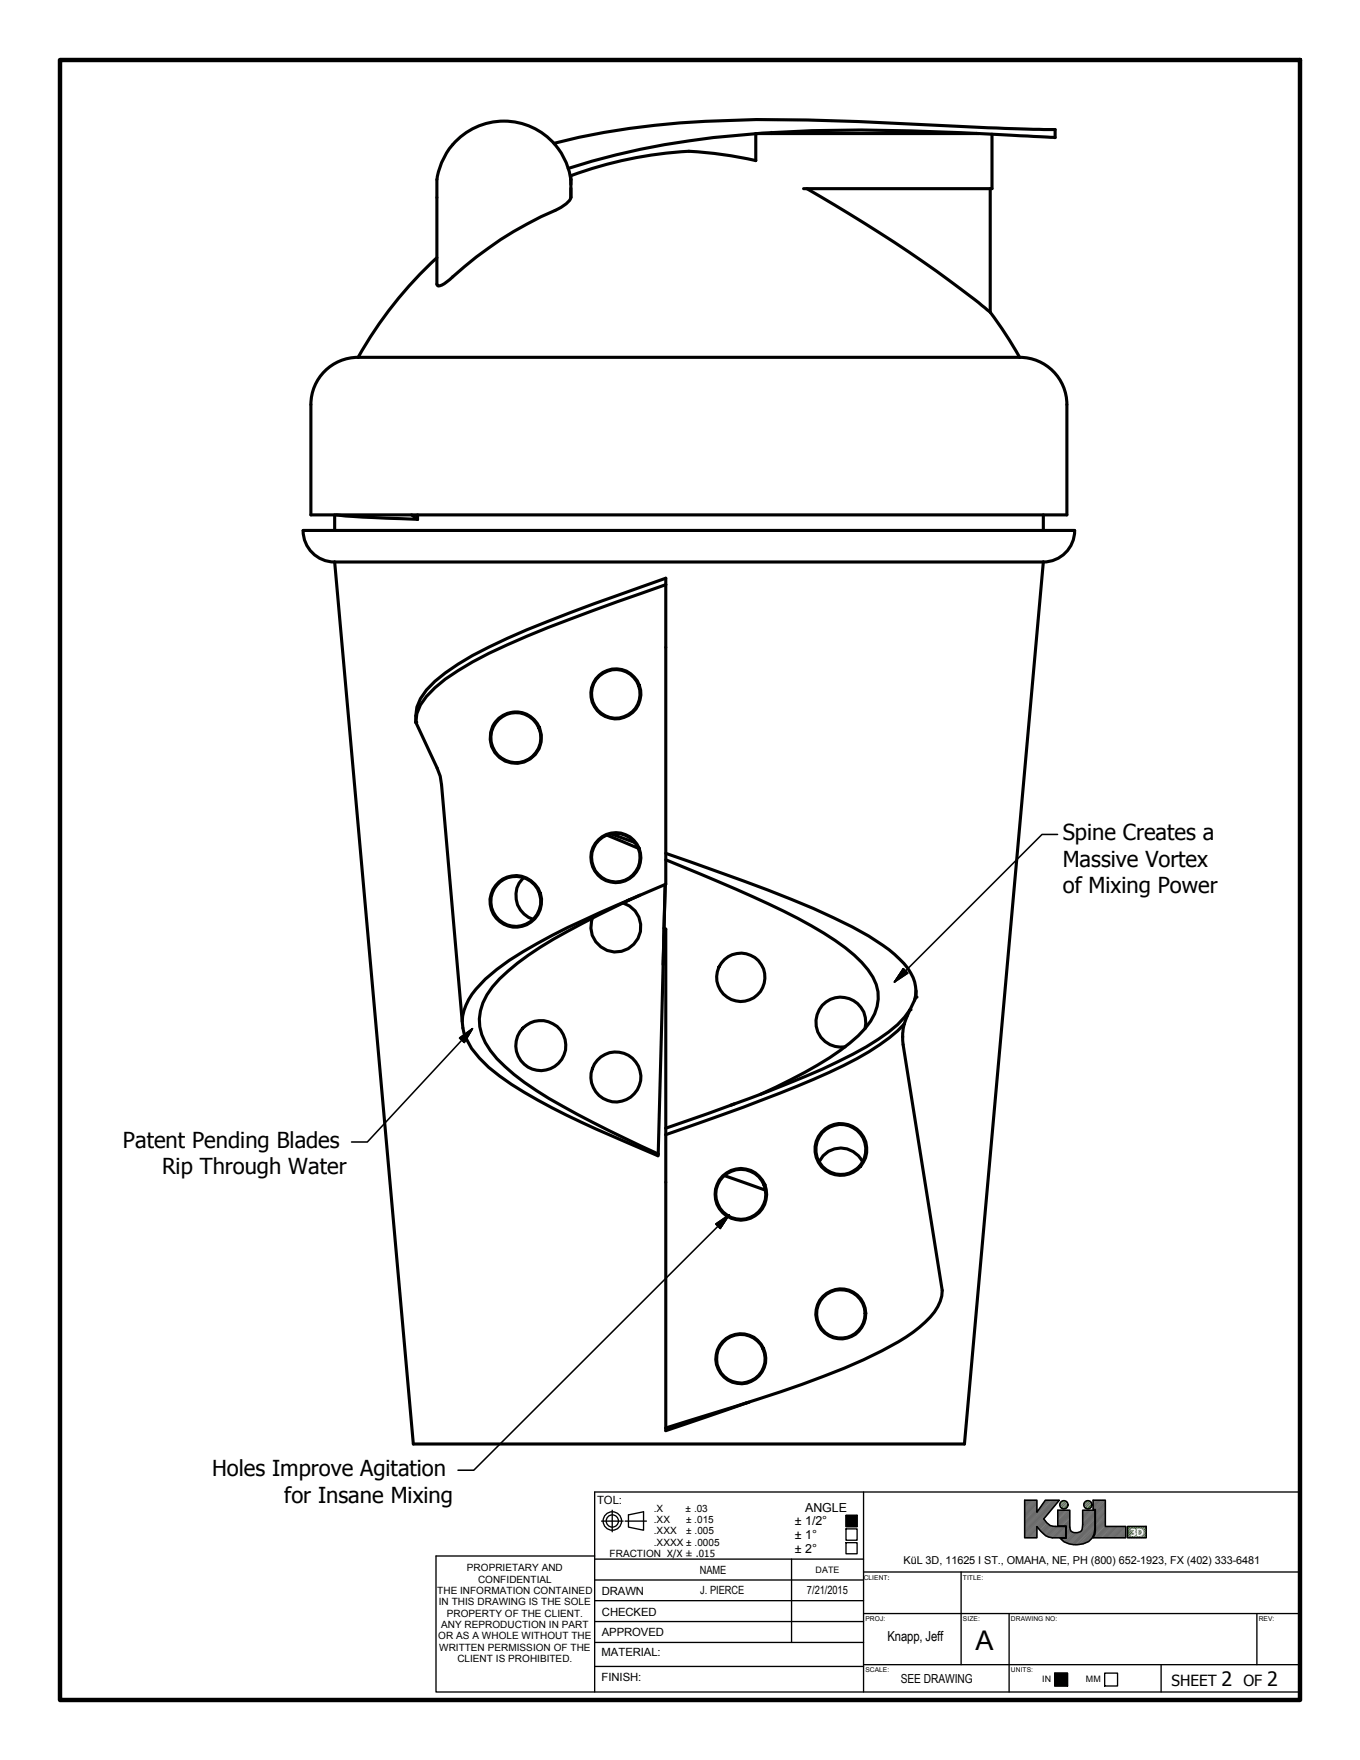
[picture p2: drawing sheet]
<svg xmlns="http://www.w3.org/2000/svg" width="216mm" height="279mm" viewBox="0 0 216 279" stroke-linecap="round" stroke-linejoin="round" font-family="sans-serif">
<!-- layer: Visible (ANSI) -->
<g fill="none" stroke="#000" stroke-width=".49">
<path d="M71.9 23a10.9 10.9 0 0 0-2.5 5.5v16.8a.99 .99 0 0 0 1.1-.3 84.5 84.5 0 0 1 11-8.2 72.1 72.1 0 0 1 7.6-3.9 2.5 2.5 0 0 0 1.5-1.5M71.9 22.9a10.7 10.7 0 0 1 16.2 0M87.9 22.8a119.4 119.4 0 0 1 24.1-3.5l8.1-.3a626 626 0 0 1 35.3 1.2l12.1 .4v1.2l-7.9-.4a441.2 441.2 0 0 0-30.7-.7 143.1 143.1 0 0 0-34.9 4.9l-3.8 1.1M88.1 23a10.9 10.9 0 0 1 2.5 5.5M90.6 29.9v1.5M90.6 27.9v3.5M120 25.5a64.5 64.5 0 0 0-10.6-1.5 64.2 64.2 0 0 0-18.8 3.9M122.5 21v.2M128.1 30a210.5 210.5 0 0 1 28.6 19.2l.5 .4M155 21.2h.1M155.4 21.2h-35.4v4.3M157.2 30v19.6"/>
<path d="M157.5 21.3v8.7h-29.9M56.9 56.7a7.5 7.5 0 0 0-7.5 7.5M69.4 40.9a64.2 64.2 0 0 0-12.5 15.8h105M157.2 49.6l2.2 3.1 2.5 4a7.5 7.5 0 0 1 7.5 7.5M49.4 64.2v17.5h120v-17.5M53.1 89.2a5 5 0 0 1-5-5h122.5a5 5 0 0 1-5 5M53.1 89.2h112.5l-12.5 140h-87.5zM53.1 81.7v2.5M53.4 81.7a146.3 146.3 0 0 0 12.9 .7M65.3 81.7l1 .7M66.3 81.7v.7M105.7 92.8a288 288 0 0 0-28.1 10.9 40.5 40.5 0 0 0-8.6 5.5 7.4 7.4 0 0 0-3 5.5"/>
<path d="M105.7 92.8v-1l-15.2 5.5a102.7 102.7 0 0 0-17.8 8.1 17.1 17.1 0 0 0-6 5.5l-.5 1.4-.2 2.4M105.7 92.8v47.6a220.5 220.5 0 0 0-20.4 9.4 40.7 40.7 0 0 0-8.3 5.6 9.9 9.9 0 0 0-3.6 6.8M165.6 81.7v2.5M66 114.7l3.4 7.2 .5 1.3 .2 1.4 3.3 37.6a8.2 8.2 0 0 0 2.7 5.8 34.9 34.9 0 0 0 9.3 6.7 197.8 197.8 0 0 0 19.1 8.8v-.3M83.1 139.3a4 4 0 0 0 1.5 6.6M96.3 132.6l5 2.1M97 132.4l3.8 1.3M105.7 135.5l8.3 2.9a175.8 175.8 0 0 1 21.3 8.7 26.5 26.5 0 0 1 8.2 5.9 6 6 0 0 1 1.7 5.8M105.7 136.5a230.8 230.8 0 0 1 23.1 10.5 29.2 29.2 0 0 1 9 7 6.8 6.8 0 0 1-.5 9.3 35.1 35.1 0 0 1-9.6 7l-7 3.4M98.9 143.3a4 4 0 0 1 2.6 5.1 4 4 0 0 1-5.1 2.5 4 4 0 0 1-2.3-5.2M100.1 142.8l-7.6 3.8a54.6 54.6 0 0 0-13.2 8.8 10 10 0 0 0-3.2 6.3 8 8 0 0 0 1.8 5.1 32.1 32.1 0 0 0 9.2 7.6l7 3.8 10.4 5M101.6 142.1l-2 .9"/>
<path d="M105.4 147.4l.3 .1v32.6M105.6 140.4l-1.1 42.8M105.6 140.4l-.3 12.7M145.4 157.3v1l-.9 2M116.6 175.2l-.6 .3M137.3 163.3a4 4 0 0 0-3.4-5 4 4 0 0 0-4.4 4.1 4 4 0 0 0 4.7 3.8M143.5 162.6l-.2 1.4 .1 1.8 6.2 39.1a7.1 7.1 0 0 1-2.7 5 26.3 26.3 0 0 1-6.9 4.6 150.8 150.8 0 0 1-23.3 8.8l-11 3.4M143.5 162.6a32.8 32.8 0 0 1-9.6 6.6 235.3 235.3 0 0 1-25.1 9.8l-3.1 1.1M144.5 160.3l-1 2.3M144.5 160.3a15.4 15.4 0 0 1-5.1 4.7 93.1 93.1 0 0 1-17.4 8.2l-16.3 5.9M105.7 180.1v47l13.2-4.5M115 186.6l6.5 2.3"/>
<path d="M130 184.4a3.8 3.8 0 0 1 3.5-2.2 3.8 3.8 0 0 1 3.4 2.2"/>
<circle cx="81.9" cy="117.1" r="4.1"/>
<circle cx="81.9" cy="117.1" r="4"/>
<circle cx="97.7" cy="110.2" r="3.9"/>
<circle cx="97.8" cy="110.2" r="4"/>
<circle cx="97.8" cy="136.2" r="3.9"/>
<circle cx="97.8" cy="136.1" r="4"/>
<circle cx="81.9" cy="143.1" r="4"/>
<circle cx="81.9" cy="143.1" r="4.1"/>
<circle cx="117.6" cy="155.2" r="3.8"/>
<circle cx="85.8" cy="166" r="4"/>
<circle cx="97.8" cy="171" r="4"/>
<circle cx="117.6" cy="189.6" r="4"/>
<circle cx="117.6" cy="189.6" r="4.1"/>
<circle cx="133.5" cy="182.5" r="4"/>
<circle cx="133.5" cy="182.5" r="4.1"/>
<circle cx="117.6" cy="215.7" r="4"/>
<circle cx="117.6" cy="215.7" r="3.9"/>
<circle cx="133.5" cy="208.6" r="4"/>
<circle cx="133.5" cy="208.6" r="3.9"/>
</g>
<g fill="#000">
<circle cx="66" cy="114.7" r=".25"/>
<circle cx="145.4" cy="158.3" r=".25"/>
<circle cx="144.5" cy="160.3" r=".25"/>
</g>
<!-- layer: Border (ANSI) -->
<path d="M134.3 240.6h1.8v1.8zM134.3 240.6l1.8 1.8h-1.8zM167.4 265.6h2.1v2.1zM167.4 265.6l2.1 2.1h-2.1z" fill="#000" stroke="#000" stroke-width=".18"/>
<g fill="none" stroke="#666" stroke-width=".18">
<path d="M162.7 238.2h.1M162.9 238.2l-.2 .2M163.1 238.2l-.4 .4M163.3 238.2l-.6 .6M163.5 238.2l-.8 .7M163.7 238.2l-1 .9M163.8 238.2l-1.1 1.1M164 238.2l-1.3 1.3M164.2 238.2l-1.5 1.5M164.4 238.2l-1.7 1.7M164.5 238.2l-1.8 1.8M164.6 239.9l-1.9 1.9"/>
<path d="M164.6 239.7l-1.9 2M164.6 239.5l-1.9 2M164.6 239.4l-1.9 1.9M164.6 239.2l-1.9 1.9M164.6 239l-1.9 1.9M164.6 238.8l-1.9 1.9M164.6 238.6l-1.9 2M164.6 238.4l-1.9 2M164.6 238.3l-1.9 1.9M166 238.2h-.1M166.2 238.2l-.7 .6M166.3 238.2l-1.3 1.3"/>
<path d="M166.5 238.2l-3.8 3.8M166.7 238.2l-4 4M166.9 238.2l-4.2 4.2M167.1 238.2l-4.4 4.3M167.3 238.2l-4.6 4.5M167.4 238.2l-4.7 4.7M167.5 239l-4.8 4.8M167.6 238.2l-4.9 4.9M167.8 238.2l-5.1 5M168 238.2l-5.3 5.3M168 239.7l-.1 .1M168.1 238.2l-5.4 5.4"/>
<path d="M168.2 239.7l-.3 .3M168.3 239.7l-.4 .5M168.5 239.7l-.6 .6M168.7 239.7l-.8 .8M168.9 239.7l-1 1M169.1 239.7l-1.2 1.2M169.2 239.7l-1.3 1.4M169.4 239.7l-1.5 1.5M169.6 239.7l-1.7 1.7M169.8 239.7l-1.9 1.9M169.8 239.9l-1.9 1.9M171.9 239.7v.1"/>
<path d="M172.1 239.7l-.2 .3M172.3 239.7l-.4 .5M172.5 239.7l-.6 .6M172.6 239.7l-.7 .8M172.8 239.7l-.9 1M173 239.7l-1.1 1.2M173.2 239.7l-1.3 1.4M173.4 239.7l-1.5 1.5M173.6 239.7l-1.7 1.7M173.7 238.2l-.2 .1M173.7 239.7l-1.8 1.9M173.8 239.9l-1.9 1.9"/>
<path d="M173.9 238.2l-.4 .3M174.1 238.2l-.6 .5M174.2 238.2l-.7 .7M174.4 238.2l-.9 .8M174.6 238.2l-1.1 1M174.8 238.2l-1.3 1.2M175 238.2l-1.5 1.4M175.2 238.2l-1.6 1.4M175.3 238.2l-1.5 1.4M175.5 239.4l-1.6 1.6M175.5 239.3l-1.6 1.5M175.5 239.1l-1.6 1.6"/>
<path d="M175.5 238.7l-1.6 1.6M175.5 240l-1.6 1.5M175.5 239.8l-1.6 1.6M175.5 239.6l-1.6 1.6M175.5 238.9l-1.6 1.6M175.5 238.5l-1.6 1.6M175.5 238.4l-1.6 1.5M175.5 238.2l-1.6 1.5M164.6 244l-.1 .1M164.6 243.8l-.3 .3M164.6 243.7l-.5 .4M164.6 243.5l-.6 .6"/>
<path d="M164.6 243.3l-.8 .8M164.6 243.1l-1 1M164.6 243l-1.2 1.1M164.6 242.7l-1.3 1.4M164.6 242.6l-1.5 1.5M164.6 242.4l-1.7 1.7M165.7 241.1l-3 3M165.8 241.2l-1.2 1.2M165.8 241.3l-1.1 1.2M165.9 241.4l-1.1 1.2M166 241.5l-1.1 1.2M166.1 241.6l-1.1 1.1"/>
<path d="M166.2 241.7l-1.2 1.2M166.3 241.8l-1.2 1.2M166.3 241.9l-1.1 1.2M166.4 242l-1.1 1.1M166.5 242.1l-1.1 1.1M166.6 240.1l-3.9 3.9M166.7 242.1l-1.2 1.2M166.8 242.2l-1.2 1.2M166.9 242.3l-1.3 1.2M167 242.3l-1.3 1.3M167.2 242.3l-1.4 1.4M167.4 242.3l-1.5 1.5"/>
<path d="M167.5 242.3l-1.4 1.5M167.7 242.3l-1.5 1.6M167.9 242.3l-1.6 1.6M168.1 242.3l-1.7 1.7M168.3 242.3l-1.8 1.8M168.4 244.2h-.1M168.5 242.3l-1.8 1.8M168.6 244.2l-.2 .1M168.6 242.3l-1.7 1.8M168.7 244.2l-.2 .2M168.8 242.3l-1.8 1.8M168.9 244.2l-.3 .3"/>
<path d="M169 242.3l-1.8 1.8M169.1 244.2l-.4 .4M169.2 242.3l-1.8 1.8M169.2 244.1h.1M169.2 243.9l-.2 .2M169.2 243.7l-.4 .4M169.2 243.6l-.6 .5M169.2 243.4l-.7 .7M169.2 243.2l-.9 .9M169.2 243l-1.1 1.1M169.2 242.9l-1.3 1.2M169.2 242.7l-1.5 1.4"/>
<path d="M169.2 242.5l-1.6 1.6M169.8 242.4l-.5 .5M169.8 242.2l-.5 .5M169.8 242l-.5 .6M169.8 241.8l-.5 .6M169.8 241.7l-.5 .6M169.8 241.5l-.7 .8M169.8 241.3l-.9 1M169.8 241.1l-1.1 1.2M169.8 240.9l-1.3 1.4M169.8 240.7l-1.5 1.6M169.8 240.6l-1.6 1.7"/>
<path d="M169.8 240.4l-1.8 1.9M169.8 240.2l-1.9 1.9M169.8 240l-1.9 2M169.9 242.7l-.6 .6M169.9 242.5l-.6 .6M169.9 242.9l-.6 .6M170 243l-.7 .7M170 243.1l-.7 .7M170.1 243.2l-.8 .8M170.3 243.2l-1.5 1.5M170.4 243.3l-1.5 1.5M170.5 243.3l-1.5 1.5"/>
<path d="M170.7 243.3l-1.6 1.6M170.9 243.3l-1.6 1.6M171 243.3l-1.6 1.7M171.3 243.3l-1.8 1.7M173.6 243.8l-1.1 1.1M173.7 243.6l-1.5 1.4M173.7 243.3l-1.8 1.8M173.8 243.1l-2.1 2M173.8 242.9l-2.3 2.3M173.8 242.7l-2.5 2.5M173.8 242.5l-2.7 2.7M173.8 242.4l-2.9 2.9"/>
<path d="M173.8 242.2l-3.1 3.1M173.8 242l-3.2 3.2M173.8 241.8l-3.4 3.4M173.8 241.7l-3.5 3.5M173.8 241.5l-3.7 3.7M173.8 241.3l-3.9 3.8M173.8 241.1l-4 4M173.8 240.9l-4.1 4.2M173.8 240.7l-2 2M173.8 240.6l-2 1.9M173.8 240.4l-1.9 1.9M173.8 240.2l-1.9 1.9"/>
<path d="M173.8 240l-1.9 2M175.5 241.9l-1.7 1.7M175.5 241.8l-1.7 1.6M175.5 241.6l-1.6 1.6M175.5 241.4l-1.6 1.6M175.5 241.2l-1.6 1.6M175.5 241.1l-1.6 1.5M175.5 240.7l-1.6 1.6M175.5 242.3l-1.8 1.8M175.5 242.1l-1.9 1.8M175.5 240.9l-1.6 1.6M175.5 240.5l-1.6 1.6"/>
<path d="M175.5 240.3l-1.6 1.6M175.5 240.1l-1.6 1.6M175.6 242.3l-1.8 1.8M175.8 242.3l-1.8 1.8M176 242.3l-1.8 1.8M176.2 242.3l-1.8 1.8M176.4 242.3l-1.8 1.8M176.5 242.3l-1.8 1.8M176.7 242.3l-1.8 1.8M176.9 242.3l-1.8 1.8M177.1 242.3l-1.8 1.8M177.2 242.3l-1.7 1.8"/>
<path d="M177.4 242.3l-1.8 1.8M177.6 242.3l-1.8 1.8M177.8 242.3l-1.8 1.8M178 242.3l-1.8 1.8M178.2 242.3l-1.8 1.8M178.3 242.3l-1.8 1.8M178.5 242.3l-1.8 1.8M178.7 242.3l-1.8 1.8M178.7 244.1h.1M178.7 243.9l-.2 .2M178.7 243.7l-.4 .4M178.7 243.6l-.5 .5"/>
<path d="M178.7 243.4l-.7 .7M178.7 243.2l-.9 .9M178.7 243l-1.1 1.1M178.7 242.9l-1.3 1.2M178.7 242.7l-1.4 1.4M178.7 242.5l-1.6 1.6"/>
</g>
<g fill="none" stroke="#4b9d2f" stroke-width=".18">
<path d="M168.7 238.3l-.5 .5M169 238.3l-.8 .7M169.2 238.3l-.9 .9M169.4 238.4l-.9 1M169.5 238.6l-.9 .9M169.5 239.1l-.4 .4M169.5 238.8l-.7 .7M172.5 238.3l-.4 .4M172.8 238.3l-.8 .7M173 238.3l-.9 .9M173.1 238.4l-.9 1M173.3 238.6l-.9 .9"/>
<path d="M173.3 239l-.4 .5M173.4 238.8l-.8 .7M179.2 242.3l-.2 .3M179.5 242.3l-.5 .5M179.8 242.3l-.8 .8M180 242.3l-1 1.1M180.3 242.3l-1.3 1.3M180.6 242.3l-1.6 1.6M180.8 242.3l-1.7 1.8M181.1 242.3l-1.8 1.8M181.4 242.3l-1.8 1.8M181.6 242.3l-1.7 1.8"/>
<path d="M181.9 242.3l-1.8 1.8M182 243.9l-.2 .2M182 243.6l-.5 .5M182 243.3l-.8 .8M182 243.1l-1.1 1M182 242.8l-1.3 1.3M182 242.5l-1.6 1.6"/>
</g>
<!-- layer: TITLE -->
<path d="M9.5 9.5h196.9v260.4h-196.9z" fill="none" stroke="#000" stroke-width=".71"/>
<!-- layer: 0 -->
<g fill="none" stroke="#000" stroke-width=".25">
<path d="M162.7 238.2h1.9v1.9l1.3-1.9h2.3l-2.5 2.9a1.88 1.88 0 0 0 1.9 1.2h1.6v1.8h-2.2l-.5-.1-.5-.2-1.4-1.4v1.7h-1.9zM167.9 239.7h1.9v2.7a1.01 1.01 0 0 0 .6 .9 1.01 1.01 0 0 0 1.1-.1l.3-.5 .1-3h1.9v3a2.47 2.47 0 0 1-2.7 2.5 3.3 3.3 0 0 1-2.8-1h1v-1.9h-1.4zM173.5 238.2h2v4.1h3.2v1.8h-5.2l.3-.5 .1-.6v-3.4h-.4zM179 242.3h3v1.8h-3zM51.3 267.1h.1M204.7 269.9h.1"/>
<circle cx="168.9" cy="238.9" r=".65"/>
<circle cx="172.7" cy="238.9" r=".65"/>
</g>
<!-- layer: 3D -->
<g fill="none" stroke="#000" stroke-width=".21">
<path d="M97.2 239.7v3.5M137.1 236.9v31.7M94.4 247h-25.2v21.6h137.2v-31.7h-112v31.7M94.4 257.4h42.7M94.4 254.1h42.7M94.4 250.8h42.7M94.4 247.5h42.7M95.5 241.5h3.4M99.2 241.5h3.4M99.8 240.5l2.4-.5v2.9l-2.4-.5zM125.7 247.5v13.2M134.3 244.9h1.8v1.8h-1.8z"/>
<path d="M134.3 242.7h1.8v1.8h-1.8zM134.3 240.6h1.8v1.8h-1.8zM137.1 256.2h69.3M137.1 249.6h69.3M152.6 249.6v14.7M160.2 256.2v12.4M199.5 256.2v8.1M94.4 264.5h42.7M94.4 260.7h42.7M137.1 264.3h69.3M167.4 265.6h2.1v2.1h-2.1zM175.4 265.6h2v2.1h-2z"/>
<path d="M184.3 264.3v4.3"/>
<circle cx="97.2" cy="241.5" r="1.46"/>
<circle cx="97.2" cy="241.5" r=".97"/>
</g>
<!-- layer: Symbol (ANSI) -->
<path d="M167.9 132.5h-2.5l-23.4 23.4M143.4 153.8l.7 .7-2.1 1.4zM73 164.8l2-1.5-1.3 2.2zM75 163.3l-16.7 18h-2.5M113.6 194.3l2.1-1.4-1.4 2.1zM115.7 192.9l-40.5 40.5h-2.5" fill="none" stroke="#000" stroke-width=".25"/>
<path d="M143.4 153.8l-1.4 2.1zM143.4 153.8l.7 .7-2.1 1.4zM75 163.3l-1.3 2.2zM73 164.8l2-1.5-1.3 2.2zM115.7 192.9l-1.4 2.1zM113.6 194.3l2.1-1.4-1.4 2.1z" fill="#000" stroke="#000" stroke-width=".25"/>
<text font-size="4.3" x="154.8" y="262">A</text>
<g font-size="3.5">
<text x="168.7" y="133.4">Spine Creates a</text>
<text x="168.7" y="137.6">Massive Vortex</text>
<text x="168.7" y="141.8">of Mixing Power</text>
<text x="19.5" y="182.2">Patent Pending Blades</text>
<text x="25.7" y="186.4">Rip Through Water</text>
<text x="33.7" y="234.4">Holes Improve Agitation</text>
<text x="45.1" y="238.5">for Insane Mixing</text>
</g>
<g font-size="3.1">
<text x="193.9" y="267.6">2</text>
<text x="201.2" y="267.6">2</text>
</g>
<g font-size="2.4">
<text x="186" y="267.6">SHEET</text>
<text x="197.4" y="267.6">OF</text>
</g>
<text font-size="2.2" x="140.9" y="260.5">Knapp, Jeff</text>
<g font-size="2">
<text x="127.8" y="240">ANGLE</text>
<text x="126.2" y="242.1">± 1/2°</text>
<text x="126.2" y="244.3">± 1°</text>
<text x="126.2" y="246.6">± 2°</text>
<text x="143" y="267.2">SEE DRAWING</text>
</g>
<g font-size="1.8">
<text x="94.8" y="238.7">TOL:</text>
<text x="111.1" y="249.9">NAME</text>
<text x="95.5" y="253.2">DRAWN</text>
<text x="95.5" y="256.5">CHECKED</text>
<text x="111.2" y="253">J. PIERCE</text>
<text x="128.1" y="253">7/21/2015</text>
<text x="95.5" y="262.9">MATERIAL:</text>
<text x="95.5" y="259.8">APPROVED</text>
<text x="95.5" y="266.8">FINISH:</text>
</g>
<text font-size="1.7" x="143.4" y="248.4">KüL 3D, 11625 I ST., OMAHA, NE, PH (800) 652-1923, FX (402) 333-6481</text>
<g font-size="1.6">
<text x="103.8" y="240">.X</text>
<text x="108.8" y="240">± .03</text>
<text x="103.8" y="241.8">.XX</text>
<text x="103.8" y="243.6">.XXX</text>
<text x="103.8" y="245.4">.XXXX ± .0005</text>
<text x="108.9" y="241.8">± .015</text>
<text x="108.9" y="243.6">± .005</text>
<text x="74.1" y="249.4">PROPRIETARY AND</text>
<text x="75.9" y="251.2">CONFIDENTIAL</text>
<text x="96.8" y="247.2">FRACTION X/X ± .015</text>
<text x="69.4" y="253">THE INFORMATION CONTAINED</text>
<text x="69.7" y="254.8">IN THIS DRAWING IS THE SOLE</text>
<text x="70.9" y="256.6">PROPERTY OF THE CLIENT.</text>
<text x="69.6" y="260.2">OR AS A WHOLE WITHOUT THE</text>
<text x="69.7" y="262">WRITTEN PERMISSION OF THE</text>
<text x="70" y="258.4">ANY REPRODUCTION IN PART</text>
<text x="72.6" y="263.8">CLIENT IS PROHIBITED.</text>
</g>
<text font-size="1.6" fill="#fff" x="179.4" y="243.8">3D</text>
<g font-size="1.4">
<text x="129.5" y="249.7">DATE</text>
<text x="165.5" y="267.1">IN</text>
<text x="172.4" y="267.1">MM</text>
</g>
<g font-size="1.1">
<text x="137.1" y="250.8">CLIENT:</text>
<text x="152.9" y="250.8">TITLE:</text>
<text x="137.4" y="257.4">PROJ:</text>
<text x="152.9" y="257.3">SIZE:</text>
<text x="160.5" y="257.3">DRAWING NO:</text>
<text x="199.8" y="257.4">REV:</text>
<text x="137.4" y="265.5">SCALE:</text>
<text x="160.5" y="265.4">UNITS:</text>
</g>
</svg>
